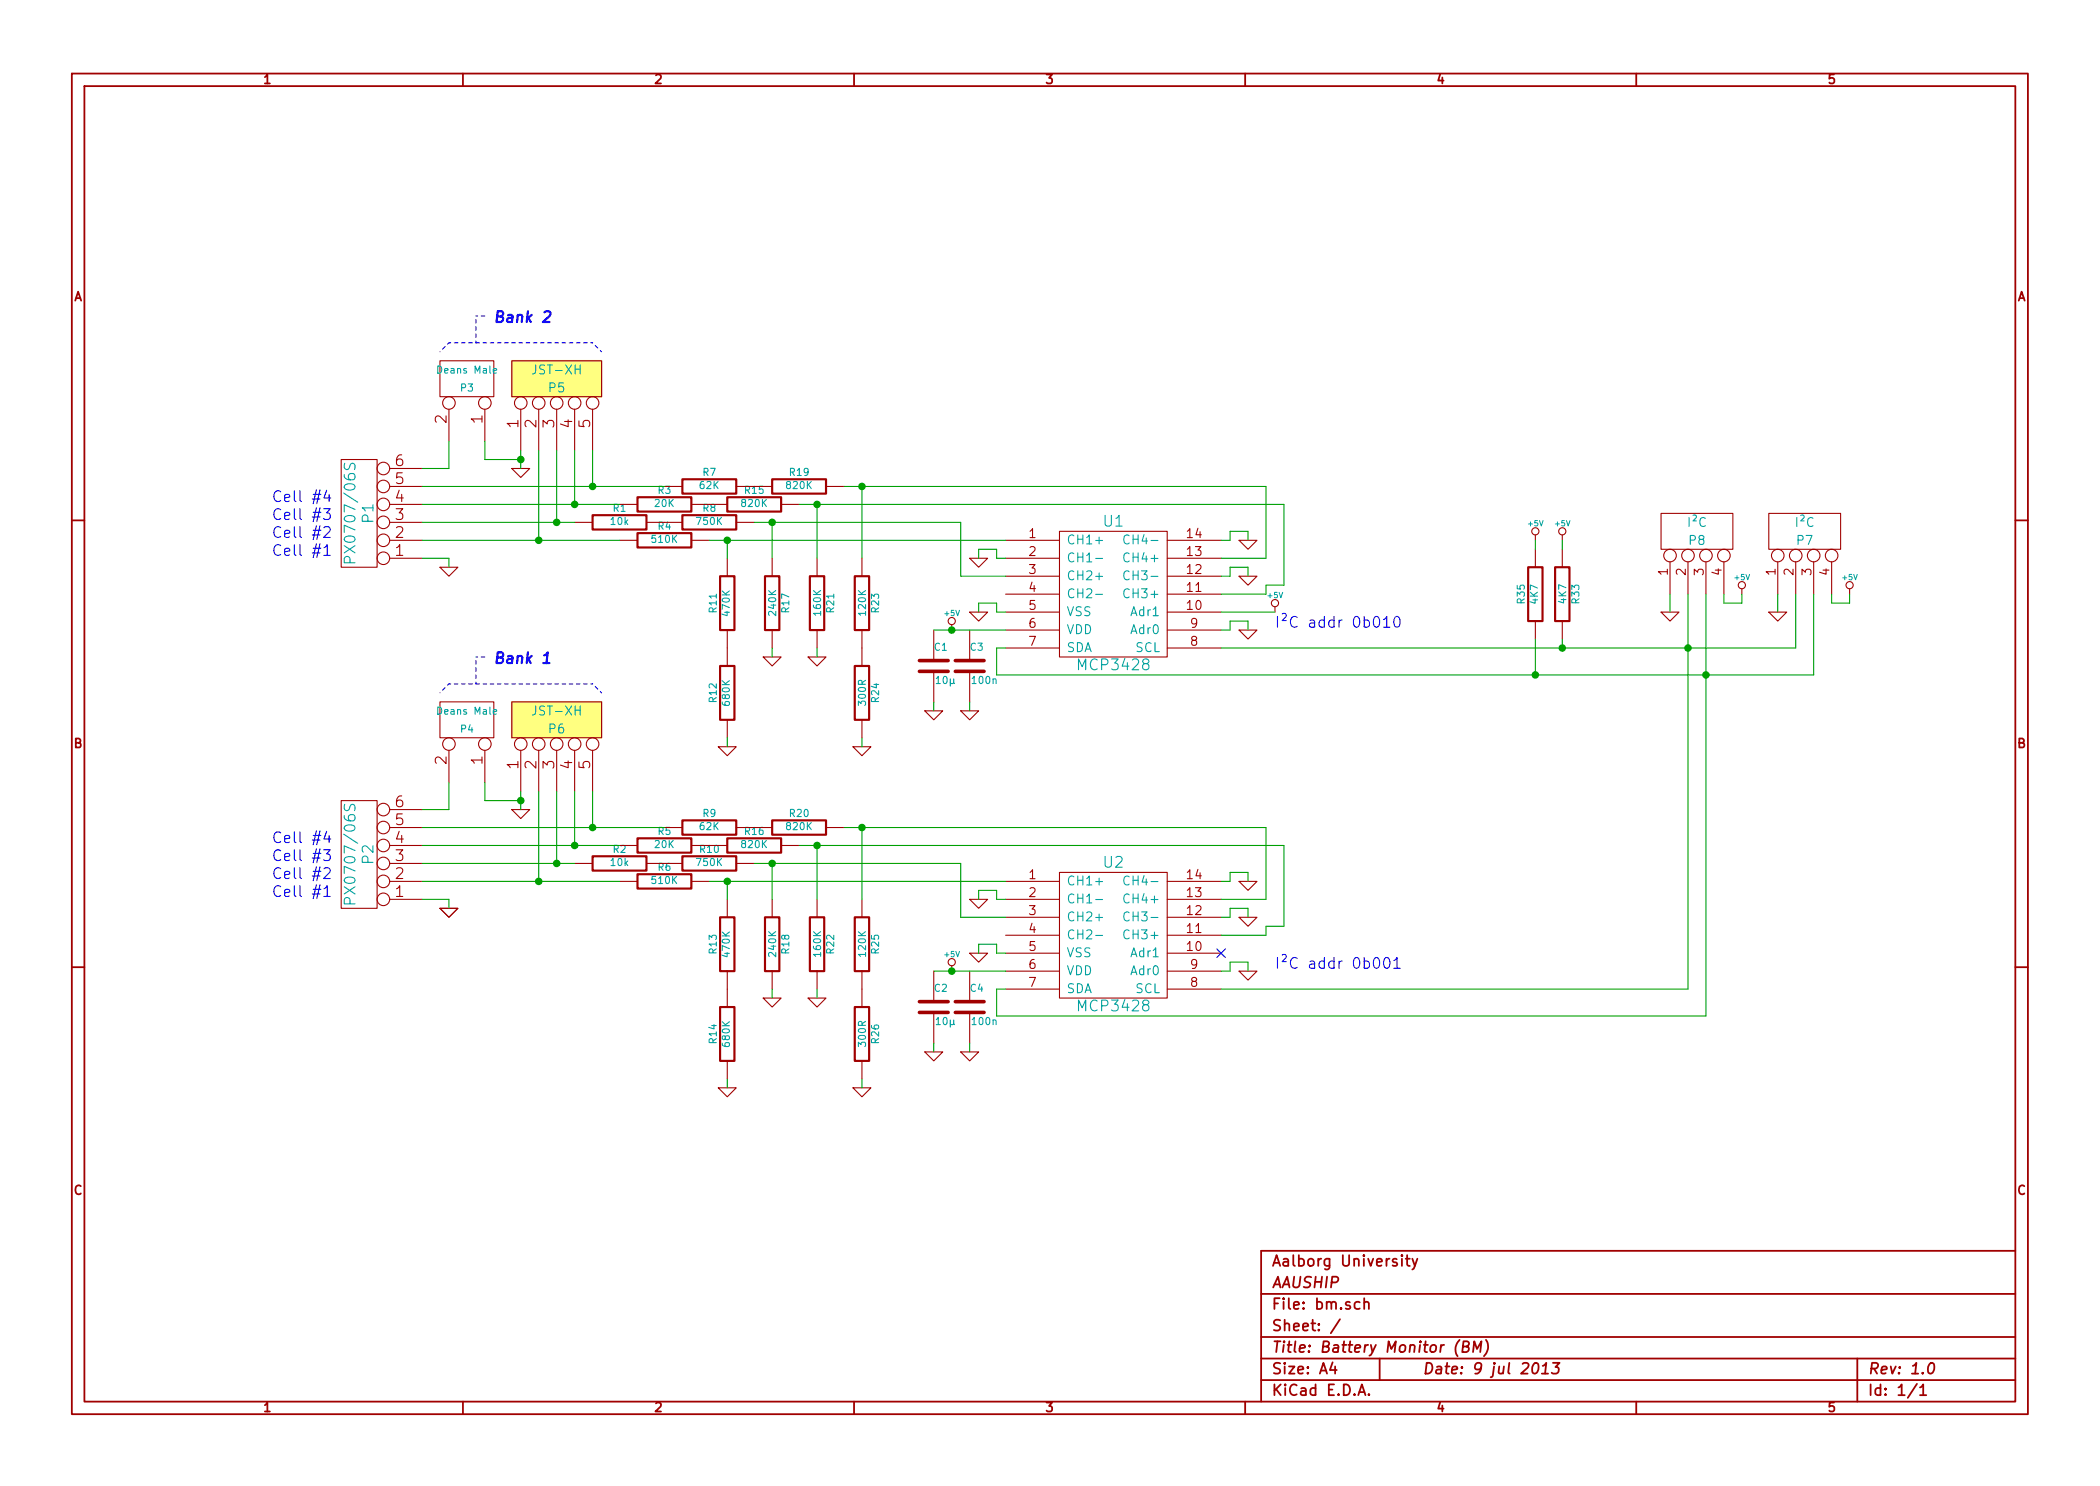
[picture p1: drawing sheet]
<svg xmlns="http://www.w3.org/2000/svg" width="297mm" height="210mm" viewBox="0 0 297 210" stroke-linecap="round" stroke-linejoin="round" font-family="sans-serif">
<g fill="none" stroke="#a00000" stroke-width=".25">
<path d="M10.2 10.4h276.6v189.7h-276.6zM11.9 12.2h273.2v186.1h-273.2zM65.5 10.4v1.8M120.8 10.4v1.8M176.1 10.4v1.8M231.4 10.4v1.8M10.2 73.6h1.7M285.1 73.6h1.7M10.2 136.8h1.7M285.1 136.8h1.7M198.3 177.6l-.1 .1h.1h.1l-.1-.1v.1M198.3 178.1v1"/>
<path d="M198.8 178.1h.6M199 177.6v1.3l.1 .1 .3 .1M199.8 178.1l.3 1M200.5 178.1l-.5 1.4-.2 .1M285.1 177h-106.7v21.3M65.5 198.3v1.8M120.8 198.3v1.8M176.1 198.3v1.8M178.4 183.1h106.7M178.4 189.2h106.7M178.4 195.3h106.7M178.4 192.2h106.7"/>
<path d="M188.5 192.8l-.4 1h1M188.8 193.3v1.1M189.5 186.7l-1.3 1.9M192.1 197.4l.5-1.5 .5 1.5M192.3 197h.7M192.3 184.3a.48 .48 0 0 0-.6 0l-.1 .6a.48 .48 0 0 0 .7 .2M193 184.3a.38 .38 0 0 1 .6 .1v.8M193 183.7v1.5M193.6 197.3h.1l-.1 .1-.1-.1h.1v.1M195.1 192.2v3.1M206.5 189.6a1.78 1.78 0 0 0-.3 2.3M206.9 190.5h.5l.3-.1a.33 .33 0 0 0 .1-.4 .33 .33 0 0 0-.3-.2h-.5l-.2 1.5h.6a.4 .4 0 0 0 .4-.4 .4 .4 0 0 0-.4-.4"/>
<path d="M208.4 191.3l.1-1.5 .4 1.1 .6-1.1-.1 1.5M210.2 189.6a1.78 1.78 0 0 1-.3 2.3M217 192.9a.34 .34 0 0 1 .6 .2 .87 .87 0 0 1-.6 1.3l-.1-.1a1.13 1.13 0 0 1 .1-1.4zM218.1 194.4h.9M218.2 193.3l.5-.5-.2 1.6M219.7 192.8h.9l-.6 .6a.38 .38 0 0 1 .5 .3l-.1 .4-.3 .3h-.4l-.2-.2M231.4 198.3v1.8M262.7 192.2v6.1M271.1 195.8l-1.3 2M271.6 196.3l.4-.4v1.5M271.6 197.4h.9M272.9 193a.35 .35 0 0 1 .4-.2 .35 .35 0 0 1 .3 .3 .87 .87 0 0 1-.6 1.3l-.2-.1a1.14 1.14 0 0 1 .1-1.3z"/>
</g>
<g fill="#ffff80" stroke="#ffff80" stroke-width=".25">
<path d="M72.4 99.3h12.7v5.1h-12.7z"/>
<path d="M72.4 51h12.7v5.1h-12.7z"/>
</g>
<g fill="none" stroke="#a00000" stroke-width=".15">
<path d="M62.2 51h7.6v5.1h-7.6zM63.5 57.9v4.6M68.6 57.9v4.6M72.4 51h12.7v5.1h-12.7zM73.7 57.9v5.8M76.2 57.9v5.8M78.7 57.9v5.8M81.3 57.9v5.8M83.8 57.9v5.8M48.3 65h5v15.3h-5zM55.1 79h4.6M55.1 76.4h4.6"/>
<path d="M55.1 73.9h4.6M55.1 71.4h4.6M55.1 68.8h4.6M55.1 66.3h4.6M72.4 66.3h2.5l-1.2 1.3zM81.3 73.9h2.5M87.6 76.4h2.6M87.6 71.4h2.6M91.4 73.9h5.1M94 68.8h2.5M97.8 76.4h2.5M97.8 71.4h5.1"/>
<path d="M102.9 79v2.5M104.1 73.9h2.6M104.1 68.8h5.1M109.2 79v2.5M110.5 71.4h2.5M115.6 79v2.5M116.8 68.8h2.6M121.9 79v2.5M137.2 79h2.5l-1.3 1.3zM142.2 79h7.7M142.2 76.4h7.7M149.9 75.2h15.2v17.8h-15.2z"/>
<path d="M165.1 79h7.6M165.1 76.4h7.6M175.3 76.4h2.5l-1.3 1.3zM217.2 75.7v.7M217.2 77.7v2.6M221 75.7v.7M221 77.7v2.6M234.9 72.6h10.2v5.1h-10.2zM236.2 79.5v4.6M238.8 79.5v4.6M241.3 79.5v4.6M243.8 79.5v4.6"/>
<path d="M250.2 72.6h10.1v5.1h-10.1zM251.5 79.5v4.6M254 79.5v4.6M256.5 79.5v4.6M259.1 79.5v4.6M62.2 99.3h7.6v5.1h-7.6zM62.2 80.3h2.6l-1.3 1.2zM72.4 99.3h12.7v5.1h-12.7zM102.9 89.1v5.1M107.9 93h2.6l-1.3 1.2zM109.2 89.1v2.6M114.3 93h2.5l-1.2 1.2z"/>
<path d="M115.6 89.1v2.6M121.9 89.1v5.1M132.1 89.1v4.4M132.1 95v4.3M134.6 88.4v.7M137.2 86.6h2.5l-1.3 1.3zM137.2 89.1v4.4M137.2 95v4.3M142.2 81.5h7.7M142.2 84.1h7.7M142.2 86.6h7.7M142.2 89.1h7.7"/>
<path d="M142.2 91.7h7.7M165.1 81.5h7.6M165.1 84.1h7.6M165.1 86.6h7.6M165.1 89.1h7.6M165.1 91.7h7.6M175.3 89.1h2.5l-1.3 1.3zM175.3 81.5h2.5l-1.3 1.3zM180.3 85.8v.8M217.2 87.9v2.5M221 87.9v2.5M234.9 86.6h2.6l-1.3 1.3z"/>
<path d="M246.4 83.3v.8M250.2 86.6h2.5l-1.2 1.3zM261.6 83.3v.8M48.3 113.3h5v15.2h-5zM55.1 119.6h4.6M55.1 117.1h4.6M55.1 114.5h4.6M63.5 106.2v4.5M68.6 106.2v4.5M72.4 114.5h2.5l-1.2 1.3zM73.7 106.2v5.8M76.2 106.2v5.8"/>
<path d="M78.7 106.2v5.8M81.3 106.2v5.8M83.8 106.2v5.8M87.6 119.6h2.6M94 117.1h2.5M97.8 119.6h5.1M101.6 105.7h2.5l-1.2 1.2zM102.9 101.8v2.6M104.1 117.1h5.1M110.5 119.6h2.5M116.8 117.1h2.6M120.6 105.7h2.6l-1.3 1.2z"/>
<path d="M121.9 101.8v2.6M130.8 100.6h2.5l-1.2 1.2zM135.9 100.6h2.5l-1.2 1.2zM55.1 127.2h4.6M55.1 124.7h4.6M55.1 122.2h4.6M62.2 128.5h2.6l-1.3 1.3zM81.3 122.2h2.5M87.6 124.7h2.6M91.4 122.2h5.1M97.8 124.7h2.5M102.9 127.2v2.6"/>
<path d="M102.9 137.4v5.1M104.1 122.2h2.6M109.2 127.2v2.6M109.2 137.4v2.5M115.6 127.2v2.6M115.6 137.4v2.5M121.9 127.2v2.6M121.9 137.4v5.1M132.1 137.4v4.3M134.6 136.6v.8M137.2 134.9h2.5l-1.3 1.2zM137.2 127.2h2.5l-1.3 1.3z"/>
<path d="M137.2 137.4v4.3M142.2 127.2h7.7M142.2 124.7h7.7M142.2 129.8h7.7M142.2 132.3h7.7M142.2 134.9h7.7M142.2 137.4h7.7M142.2 139.9h7.7M149.9 123.4h15.2v17.8h-15.2zM165.1 127.2h7.6M165.1 124.7h7.6M165.1 129.8h7.6"/>
<path d="M165.1 132.3h7.6M165.1 134.9h7.6M165.1 137.4h7.6M165.1 139.9h7.6M175.3 137.4h2.5l-1.3 1.3zM175.3 129.8h2.5l-1.3 1.3zM175.3 124.7h2.5l-1.3 1.3zM101.6 153.9h2.5l-1.2 1.3zM102.9 150.1v2.5M107.9 141.2h2.6l-1.3 1.3zM114.3 141.2h2.5l-1.2 1.3zM120.6 153.9h2.6l-1.3 1.3z"/>
<path d="M121.9 150.1v2.5M130.8 148.8h2.5l-1.2 1.3zM132.1 143.3v4.3M135.9 148.8h2.5l-1.2 1.3zM137.2 143.3v4.3"/>
<circle cx="63.5" cy="57" r=".89"/>
<circle cx="68.6" cy="57" r=".89"/>
<circle cx="73.7" cy="57" r=".89"/>
<circle cx="76.2" cy="57" r=".89"/>
<circle cx="78.7" cy="57" r=".89"/>
<circle cx="81.3" cy="57" r=".89"/>
<circle cx="83.8" cy="57" r=".89"/>
<circle cx="54.2" cy="68.8" r=".89"/>
<circle cx="54.2" cy="79" r=".89"/>
<circle cx="54.2" cy="71.4" r=".89"/>
<circle cx="54.2" cy="76.4" r=".89"/>
<circle cx="54.2" cy="73.9" r=".89"/>
<circle cx="54.2" cy="66.3" r=".89"/>
<circle cx="217.2" cy="75.2" r=".51"/>
<circle cx="221" cy="75.2" r=".51"/>
<circle cx="236.2" cy="78.6" r=".89"/>
<circle cx="238.8" cy="78.6" r=".89"/>
<circle cx="241.3" cy="78.6" r=".89"/>
<circle cx="243.8" cy="78.6" r=".89"/>
<circle cx="251.5" cy="78.6" r=".89"/>
<circle cx="254" cy="78.6" r=".89"/>
<circle cx="256.5" cy="78.6" r=".89"/>
<circle cx="259.1" cy="78.6" r=".89"/>
<circle cx="134.6" cy="87.9" r=".51"/>
<circle cx="180.3" cy="85.3" r=".51"/>
<circle cx="246.4" cy="82.8" r=".51"/>
<circle cx="261.6" cy="82.8" r=".51"/>
<circle cx="54.2" cy="117.1" r=".89"/>
<circle cx="54.2" cy="119.6" r=".89"/>
<circle cx="54.2" cy="114.5" r=".89"/>
<circle cx="63.5" cy="105.3" r=".89"/>
<circle cx="68.6" cy="105.3" r=".89"/>
<circle cx="73.7" cy="105.3" r=".89"/>
<circle cx="76.2" cy="105.3" r=".89"/>
<circle cx="78.7" cy="105.3" r=".89"/>
<circle cx="81.3" cy="105.3" r=".89"/>
<circle cx="83.8" cy="105.3" r=".89"/>
<circle cx="54.2" cy="127.2" r=".89"/>
<circle cx="54.2" cy="124.7" r=".89"/>
<circle cx="54.2" cy="122.2" r=".89"/>
<circle cx="134.6" cy="136.1" r=".51"/>
</g>
<g fill="none" stroke="#00a0a0" stroke-width=".15">
<path d="M69.8 52.5l.5-.1-.1-.2-.3-.1-.1 .2v.5h.4M48.8 65.6a.62 .62 0 0 0 0 .8 .36 .36 0 0 0 .6-.3l.1-.2a.36 .36 0 0 1 .4-.4 .36 .36 0 0 1 .3 .4l-.1 .5M49.5 79.6v-.6a.42 .42 0 0 0-.4-.3 .42 .42 0 0 0-.4 .3v.6h1.5M155 79h1M159.7 78.4a.5 .5 0 0 0-.6 0 .5 .5 0 0 0-.1 .6 .45 .45 0 0 0 .2 .4 .45 .45 0 0 0 .5 0M159.7 75.8a.5 .5 0 0 0-.6 0 .5 .5 0 0 0-.1 .6 .45 .45 0 0 0 .2 .5 .45 .45 0 0 0 .5-.1M155 84.1h1M159.7 83.4a.5 .5 0 0 0-.6 0 .5 .5 0 0 0-.1 .6 .45 .45 0 0 0 .2 .5 .45 .45 0 0 0 .5-.1M159.7 80.9a.5 .5 0 0 0-.6 0 .5 .5 0 0 0-.1 .6 .45 .45 0 0 0 .2 .5 .45 .45 0 0 0 .5-.1M48.8 113.8a.62 .62 0 0 0 0 .8 .36 .36 0 0 0 .6-.2l.1-.3a.36 .36 0 0 1 .4-.3 .36 .36 0 0 1 .3 .3l-.1 .6M69.8 100.7l.5-.1-.1-.2h-.3l-.1 .1v.5h.4M49.5 127.9v-.6a.42 .42 0 0 0-.4-.3 .42 .42 0 0 0-.4 .3v.6h1.5"/>
<path d="M155 127.3h1M155 132.4h1M159.7 131.7a.5 .5 0 0 0-.6 0 .5 .5 0 0 0-.1 .6 .45 .45 0 0 0 .2 .5 .45 .45 0 0 0 .5-.1M159.7 129.2a.5 .5 0 0 0-.6 0 .5 .5 0 0 0-.1 .6 .45 .45 0 0 0 .2 .4 .45 .45 0 0 0 .5 0M159.7 126.6a.5 .5 0 0 0-.6 0 .5 .5 0 0 0-.1 .6 .45 .45 0 0 0 .2 .5 .45 .45 0 0 0 .5-.1M159.7 124.1a.5 .5 0 0 0-.6 0 .5 .5 0 0 0-.1 .6 .45 .45 0 0 0 .2 .5 .45 .45 0 0 0 .5-.1"/>
</g>
<path d="M77 44.2l.2-.2h.4a.32 .32 0 0 1 .3 .5l-.2 .2-.9 .9h.9M76.8 93.8h.9" fill="none" stroke="#00f" stroke-width=".3"/>
<g fill="none" stroke="#00f" stroke-width=".15">
<path d="M39.7 77.2a.63 .63 0 0 0-.8 0 .63 .63 0 0 0-.2 .7 .6 .6 0 0 0 .4 .6 .6 .6 0 0 0 .6 0M39.7 74.7a.63 .63 0 0 0-.8 0 .63 .63 0 0 0-.2 .7 .6 .6 0 0 0 .4 .6 .6 .6 0 0 0 .6-.1M39.7 72.1a.63 .63 0 0 0-.8 0 .63 .63 0 0 0-.2 .8 .6 .6 0 0 0 .4 .5 .6 .6 0 0 0 .6 0M39.7 69.6a.63 .63 0 0 0-.8 0 .63 .63 0 0 0-.2 .7 .6 .6 0 0 0 .4 .6 .6 .6 0 0 0 .6-.1M195.7 87.6l.5-.4v1.5M195.7 88.7h.9M197.3 87.4a.36 .36 0 0 1 .4-.2 .36 .36 0 0 1 .3 .3 .77 .77 0 0 1-.5 1.2h-.1a1.13 1.13 0 0 1-.1-1.3zM39.7 117.9a.63 .63 0 0 0-.8-.1 .63 .63 0 0 0-.2 .8 .6 .6 0 0 0 .4 .6 .6 .6 0 0 0 .6-.1M39.7 125.5a.63 .63 0 0 0-.8 0 .63 .63 0 0 0-.2 .7 .6 .6 0 0 0 .4 .6 .6 .6 0 0 0 .6-.1M39.7 122.9a.63 .63 0 0 0-.8 0 .63 .63 0 0 0-.2 .8 .6 .6 0 0 0 .4 .5 .6 .6 0 0 0 .6 0M39.7 120.4a.63 .63 0 0 0-.8 0 .63 .63 0 0 0-.2 .7 .6 .6 0 0 0 .4 .6 .6 .6 0 0 0 .6-.1M194.5 135.6a.36 .36 0 0 1 .6 .2 .77 .77 0 0 1-.5 1.2 .98 .98 0 0 1-.1-1.4z"/>
<path d="M195.9 135.6a.36 .36 0 0 1 .3-.1 .36 .36 0 0 1 .3 .3 .77 .77 0 0 1-.4 1.2l-.2-.1a1.13 1.13 0 0 1 0-1.3zM197.2 135.9l.4-.4v1.5M197.2 137h.8"/>
</g>
<g fill="none" stroke="#a00000" stroke-width=".3">
<path d="M83.8 72.9h7.6v2h-7.6zM90.2 75.4h7.6v2.1h-7.6zM90.2 70.4h7.6v2h-7.6zM96.5 72.9h7.6v2h-7.6zM96.5 67.8h7.6v2h-7.6zM102.9 70.4h7.6v2h-7.6zM109.2 67.8h7.6v2h-7.6zM101.9 81.5h2v7.6h-2zM101.9 94.2h2v7.6h-2zM108.2 81.5h2v7.6h-2zM114.6 81.5h2v7.6h-2zM120.9 81.5h2v7.6h-2z"/>
<path d="M120.9 94.2h2v7.6h-2zM216.2 80.3h2v7.6h-2zM220 80.3h2v7.6h-2zM90.2 118.6h7.6v2h-7.6zM96.5 116.1h7.6v2h-7.6zM102.9 118.6h7.6v2h-7.6zM109.2 116.1h7.6v2h-7.6zM83.8 121.2h7.6v2h-7.6zM90.2 123.7h7.6v2h-7.6zM96.5 121.2h7.6v2h-7.6zM101.9 129.8h2v7.6h-2zM108.2 129.8h2v7.6h-2z"/>
<path d="M114.6 129.8h2v7.6h-2zM120.9 129.8h2v7.6h-2zM101.9 142.5h2v7.6h-2zM120.9 142.5h2v7.6h-2z"/>
</g>
<path d="M130 95h4.1M130 93.5h4.1M135.1 95h4.1M135.1 93.5h4.1M130 143.3h4.1M130 141.7h4.1M135.1 143.3h4.1M135.1 141.7h4.1" fill="none" stroke="#a00000" stroke-width=".51"/>
<path d="M63.5 48.5l-1.3 1.3M67.3 48.5v-3.8M67.3 44.7h1.3M83.8 48.5h-20.3M85.1 49.8l-1.3-1.3M63.5 96.8l-1.3 1.2M67.3 96.8v-3.8M67.3 93h1.3M83.8 96.8h-20.3M85.1 98l-1.3-1.2" fill="none" stroke="#00f" stroke-width=".15" stroke-dasharray=".5" stroke-dashoffset=".3"/>
<g fill="none" stroke="#00a000" stroke-width=".15">
<path d="M59.7 79h3.8v1.3M59.7 76.4h27.9M59.7 68.8h34.3M59.7 71.4h27.9M59.7 73.9h21.6M63.5 62.5v3.8h-3.8M68.6 62.5v2.5h5.1M73.7 63.7v2.6M76.2 63.7v12.7M78.7 63.7v10.2M81.3 63.7v7.7M83.8 63.7v5.1"/>
<path d="M100.3 76.4h41.9M102.9 76.4v2.6M106.7 73.9h29.2v7.6h6.3M109.2 73.9v5.1M113 71.4h68.6v11.4h-2.5v1.3h-6.4M115.6 71.4v7.6M119.4 68.8h59.7v10.2h-6.4M121.9 68.8v10.2M138.4 79v-1.3h2.6v1.3h1.2M172.7 76.4h1.3v-1.2h2.5v1.2M217.2 76.4v1.3M221 76.4v1.3"/>
<path d="M109.2 91.7v1.3M115.6 91.7v1.3M132.1 89.1h10.1M132.1 99.3v1.3M137.2 99.3v1.3M138.4 86.6v-1.3h2.6v1.3h1.2M172.7 86.6h7.6M172.7 81.5h1.3v-1.2h2.5v1.2M172.7 89.1h1.3v-1.2h2.5v1.2M217.2 90.4v5.1M221 90.4v1.3M236.2 84.1v2.5"/>
<path d="M238.8 84.1v55.8h-66.1M241.3 84.1v59.7h-100.3v-3.9h1.2M243.8 84.1v1.2h2.6v-1.2M251.5 84.1v2.5M254 84.1v7.6h-81.3M256.5 84.1v11.4h-115.5v-3.8h1.2M259.1 84.1v1.2h2.5v-1.2M59.7 117.1h34.3M59.7 119.6h27.9M63.5 110.7v3.8h-3.8M68.6 110.7v2.6h5.1M73.7 112v2.5"/>
<path d="M76.2 112v12.7M78.7 112v10.2M81.3 112v7.6M83.8 112v5.1M102.9 104.4v1.3M113 119.6h68.6v11.5h-2.5v1.2h-6.4M115.6 119.6v7.6M119.4 117.1h59.7v10.1h-6.4M121.9 104.4v1.3M121.9 117.1v10.1M59.7 127.2h3.8v1.3M59.7 124.7h27.9"/>
<path d="M59.7 122.2h21.6M100.3 124.7h41.9M102.9 124.7v2.5M106.7 122.2h29.2v7.6h6.3M109.2 122.2v5M109.2 139.9v1.3M115.6 139.9v1.3M132.1 137.4h10.1M138.4 127.2v-1.2h2.6v1.2h1.2M138.4 134.9v-1.3h2.6v1.3h1.2M172.7 124.7h1.3v-1.3h2.5v1.3M172.7 129.8h1.3v-1.3h2.5v1.3"/>
<path d="M172.7 137.4h1.3v-1.3h2.5v1.3M102.9 152.6v1.3M121.9 152.6v1.3M132.1 147.6v1.2M137.2 147.6v1.2"/>
</g>
<g fill="#00a000" stroke="#00a000" stroke-width=".25">
<circle cx="73.7" cy="113.3" r=".41"/>
<circle cx="73.7" cy="65" r=".41"/>
<circle cx="83.8" cy="68.8" r=".41"/>
<circle cx="81.3" cy="71.4" r=".41"/>
<circle cx="78.7" cy="73.9" r=".41"/>
<circle cx="76.2" cy="76.4" r=".41"/>
<circle cx="221" cy="91.7" r=".41"/>
<circle cx="217.2" cy="95.5" r=".41"/>
<circle cx="238.8" cy="91.7" r=".41"/>
<circle cx="241.3" cy="95.5" r=".41"/>
<circle cx="134.6" cy="89.1" r=".41"/>
<circle cx="121.9" cy="68.8" r=".41"/>
<circle cx="115.6" cy="71.4" r=".41"/>
<circle cx="109.2" cy="73.9" r=".41"/>
<circle cx="102.9" cy="76.4" r=".41"/>
<circle cx="83.8" cy="117.1" r=".41"/>
<circle cx="81.3" cy="119.6" r=".41"/>
<circle cx="78.7" cy="122.2" r=".41"/>
<circle cx="76.2" cy="124.7" r=".41"/>
<circle cx="134.6" cy="137.4" r=".41"/>
<circle cx="121.9" cy="117.1" r=".41"/>
<circle cx="115.6" cy="119.6" r=".41"/>
<circle cx="109.2" cy="122.2" r=".41"/>
<circle cx="102.9" cy="124.7" r=".41"/>
</g>
<path d="M172.1 134.3l1.2 1.2M173.3 134.3l-1.2 1.2" fill="none" stroke="#0000c0" stroke-width=".15"/>
<g font-size="2.1" fill="#00f">
<text x="69.8" y="45.7">Bank 2</text>
<text x="40.2" y="71.1">Cell #4</text>
<text x="40.2" y="76.2">Cell #2</text>
<text x="40.2" y="73.7">Cell #3</text>
<text x="40.2" y="78.7">Cell #1</text>
<text x="180.3" y="88.9">I²C addr 0b010</text>
<text x="69.8" y="94">Bank 1</text>
<text x="40.2" y="119.4">Cell #4</text>
<text x="40.2" y="124.5">Cell #2</text>
<text x="40.2" y="121.9">Cell #3</text>
<text x="40.2" y="127">Cell #1</text>
<text x="180.3" y="137.2">I²C addr 0b001</text>
</g>
<g font-size="2.1" fill="#a00000">
<text x="63.2" y="59.9" transform="rotate(-90 63.2 59.9)">2</text>
<text x="68.3" y="59.9" transform="rotate(-90 68.3 59.9)">1</text>
<text x="73.4" y="60.5" transform="rotate(-90 73.4 60.5)">1</text>
<text x="75.9" y="60.5" transform="rotate(-90 75.9 60.5)">2</text>
<text x="78.5" y="60.5" transform="rotate(-90 78.5 60.5)">3</text>
<text x="81" y="60.5" transform="rotate(-90 81 60.5)">4</text>
<text x="83.6" y="60.5" transform="rotate(-90 83.6 60.5)">5</text>
<text x="55.9" y="71.1">4</text>
<text x="55.9" y="68.6">5</text>
<text x="55.9" y="66">6</text>
<text x="55.9" y="76.2">2</text>
<text x="55.9" y="73.7">3</text>
<text x="55.9" y="78.7">1</text>
<text x="63.2" y="108.1" transform="rotate(-90 63.2 108.1)">2</text>
<text x="68.3" y="108.1" transform="rotate(-90 68.3 108.1)">1</text>
<text x="73.4" y="108.8" transform="rotate(-90 73.4 108.8)">1</text>
<text x="75.9" y="108.8" transform="rotate(-90 75.9 108.8)">2</text>
<text x="78.5" y="108.8" transform="rotate(-90 78.5 108.8)">3</text>
<text x="81" y="108.8" transform="rotate(-90 81 108.8)">4</text>
<text x="83.6" y="108.8" transform="rotate(-90 83.6 108.8)">5</text>
<text x="55.9" y="119.4">4</text>
<text x="55.9" y="116.8">5</text>
<text x="55.9" y="114.3">6</text>
<text x="55.9" y="124.5">2</text>
<text x="55.9" y="121.9">3</text>
<text x="55.9" y="127">1</text>
<text x="179.9" y="179.3">Aalborg University</text>
<text x="179.9" y="185.4">File: bm.sch</text>
<text x="179.9" y="182.3">AAUSHIP</text>
<text x="179.9" y="191.5">Title: Battery Monitor (BM)</text>
<text x="179.9" y="188.4">Sheet: /</text>
<text x="179.9" y="197.6">KiCad E.D.A.</text>
<text x="179.9" y="194.5">Size: A4</text>
<text x="201.2" y="194.5">Date: 9 jul 2013</text>
<text x="264.2" y="194.5">Rev: 1.0</text>
<text x="264.2" y="197.6">Id: 1/1</text>
</g>
<g font-size="2.1" fill="#00a0a0">
<text x="52.9" y="73.9" transform="rotate(-90 52.9 73.9)">P1</text>
<text x="156.1" y="74.6">U1</text>
<text x="50.4" y="78.6" transform="rotate(-90 50.4 78.6)">PX0707/06S</text>
<text x="152.8" y="94.9">MCP3428</text>
<text x="52.9" y="122.2" transform="rotate(-90 52.9 122.2)">P2</text>
<text x="156.1" y="122.9">U2</text>
<text x="50.4" y="126.8" transform="rotate(-90 50.4 126.8)">PX0707/06S</text>
<text x="152.8" y="143.2">MCP3428</text>
</g>
<g font-size="1.8" fill="#a00000">
<text x="37.3" y="11.9">1</text>
<text x="92.7" y="11.9">2</text>
<text x="148" y="11.9">3</text>
<text x="203.3" y="11.9">4</text>
<text x="258.6" y="11.9">5</text>
<text x="10.4" y="42.7">A</text>
<text x="285.3" y="42.7">A</text>
<text x="145.6" y="76.2">1</text>
<text x="167.9" y="76.2">14</text>
<text x="145.6" y="78.7">2</text>
<text x="145.6" y="81.3">3</text>
<text x="145.6" y="83.8">4</text>
<text x="167.9" y="83.8">11</text>
<text x="167.9" y="81.3">12</text>
<text x="167.9" y="78.7">13</text>
<text x="236" y="81.4" transform="rotate(-90 236 81.4)">1</text>
<text x="238.5" y="81.4" transform="rotate(-90 238.5 81.4)">2</text>
<text x="241" y="81.4" transform="rotate(-90 241 81.4)">3</text>
<text x="243.6" y="81.4" transform="rotate(-90 243.6 81.4)">4</text>
<text x="251.2" y="81.4" transform="rotate(-90 251.2 81.4)">1</text>
<text x="253.7" y="81.4" transform="rotate(-90 253.7 81.4)">2</text>
<text x="256.3" y="81.4" transform="rotate(-90 256.3 81.4)">3</text>
<text x="258.8" y="81.4" transform="rotate(-90 258.8 81.4)">4</text>
<text x="145.6" y="86.4">5</text>
<text x="145.6" y="88.9">6</text>
<text x="167.9" y="86.4">10</text>
<text x="168.4" y="88.9">9</text>
<text x="145.6" y="91.4">7</text>
<text x="168.4" y="91.4">8</text>
<text x="10.4" y="105.9">B</text>
<text x="285.3" y="105.9">B</text>
<text x="145.6" y="124.5">1</text>
<text x="167.9" y="124.5">14</text>
<text x="145.6" y="127">2</text>
<text x="145.6" y="129.5">3</text>
<text x="167.9" y="129.5">12</text>
<text x="167.9" y="127">13</text>
<text x="145.6" y="132.1">4</text>
<text x="145.6" y="134.6">5</text>
<text x="145.6" y="137.2">6</text>
<text x="167.9" y="134.6">10</text>
<text x="167.9" y="132.1">11</text>
<text x="168.4" y="137.2">9</text>
<text x="145.6" y="139.7">7</text>
<text x="168.4" y="139.7">8</text>
<text x="10.4" y="169.1">C</text>
<text x="285.3" y="169.1">C</text>
<text x="37.3" y="199.8">1</text>
<text x="92.7" y="199.8">2</text>
<text x="148" y="199.8">3</text>
<text x="203.3" y="199.8">4</text>
<text x="258.6" y="199.8">5</text>
</g>
<g font-size="1.8" fill="#00a0a0">
<text x="75.6" y="53">JST-XH</text>
<text x="77.7" y="55.6">P5</text>
<text x="150.9" y="77.1">CH1+</text>
<text x="160" y="77.1">CH4-</text>
<text x="238.9" y="74.6">I²C</text>
<text x="239" y="77.2">P8</text>
<text x="254.1" y="74.6">I²C</text>
<text x="254.2" y="77.2">P7</text>
<text x="150.9" y="79.6">CH1-</text>
<text x="150.9" y="82.2">CH2+</text>
<text x="159.5" y="79.6">CH4+</text>
<text x="160" y="82.2">CH3-</text>
<text x="150.9" y="84.7">CH2-</text>
<text x="150.9" y="87.2">VSS</text>
<text x="150.9" y="89.8">VDD</text>
<text x="159.5" y="84.7">CH3+</text>
<text x="160" y="89.8">Adr0</text>
<text x="160" y="87.2">Adr1</text>
<text x="150.9" y="92.3">SDA</text>
<text x="160.6" y="92.3">SCL</text>
<text x="75.6" y="101.3">JST-XH</text>
<text x="77.7" y="103.8">P6</text>
<text x="150.9" y="125.3">CH1+</text>
<text x="160" y="125.3">CH4-</text>
<text x="150.9" y="127.9">CH1-</text>
<text x="150.9" y="130.4">CH2+</text>
<text x="159.5" y="127.9">CH4+</text>
<text x="160" y="130.4">CH3-</text>
<text x="150.9" y="133">CH2-</text>
<text x="150.9" y="135.5">VSS</text>
<text x="159.5" y="133">CH3+</text>
<text x="160" y="135.5">Adr1</text>
<text x="150.9" y="138">VDD</text>
<text x="150.9" y="140.6">SDA</text>
<text x="160" y="138">Adr0</text>
<text x="160.6" y="140.6">SCL</text>
</g>
<g font-size="1.4" fill="#00a0a0">
<text x="62.2" y="52.9">Deans Male</text>
<text x="65.2" y="55.4">P3</text>
<text x="92.7" y="71.8">20K</text>
<text x="93.1" y="69.9">R3</text>
<text x="99" y="69.2">62K</text>
<text x="99.4" y="67.4">R7</text>
<text x="105" y="71.8">820K</text>
<text x="105.4" y="69.9">R15</text>
<text x="111.3" y="69.2">820K</text>
<text x="111.7" y="67.4">R19</text>
<text x="86.4" y="74.3">10k</text>
<text x="86.7" y="72.5">R1</text>
<text x="92.3" y="76.9">510K</text>
<text x="93.1" y="75">R4</text>
<text x="98.6" y="74.3">750K</text>
<text x="99.4" y="72.5">R8</text>
<text x="101.4" y="86.6" transform="rotate(-90 101.4 86.6)">R11</text>
<text x="103.3" y="87" transform="rotate(-90 103.3 87)">470K</text>
<text x="109.8" y="87" transform="rotate(-90 109.8 87)">240K</text>
<text x="111.7" y="86.6" transform="rotate(-90 111.7 86.6)">R17</text>
<text x="116.2" y="87" transform="rotate(-90 116.2 87)">160K</text>
<text x="118" y="86.6" transform="rotate(-90 118 86.6)">R21</text>
<text x="122.5" y="87" transform="rotate(-90 122.5 87)">120K</text>
<text x="124.4" y="86.6" transform="rotate(-90 124.4 86.6)">R23</text>
<text x="215.7" y="85.4" transform="rotate(-90 215.7 85.4)">R35</text>
<text x="217.6" y="85.4" transform="rotate(-90 217.6 85.4)">4K7</text>
<text x="221.6" y="85.3" transform="rotate(-90 221.6 85.3)">4K7</text>
<text x="223.4" y="85.4" transform="rotate(-90 223.4 85.4)">R33</text>
<text x="132.2" y="92.1">C1</text>
<text x="137.3" y="92.1">C3</text>
<text x="62.2" y="101.2">Deans Male</text>
<text x="101.4" y="99.3" transform="rotate(-90 101.4 99.3)">R12</text>
<text x="103.3" y="99.7" transform="rotate(-90 103.3 99.7)">680K</text>
<text x="122.5" y="99.7" transform="rotate(-90 122.5 99.7)">300R</text>
<text x="124.4" y="99.3" transform="rotate(-90 124.4 99.3)">R24</text>
<text x="132.5" y="96.8">10µ</text>
<text x="137.6" y="96.8">100n</text>
<text x="65.2" y="103.7">P4</text>
<text x="93.1" y="118.2">R5</text>
<text x="99" y="117.5">62K</text>
<text x="99.4" y="115.6">R9</text>
<text x="105.4" y="118.2">R16</text>
<text x="111.3" y="117.5">820K</text>
<text x="111.7" y="115.6">R20</text>
<text x="86.4" y="122.6">10k</text>
<text x="86.7" y="120.7">R2</text>
<text x="92.3" y="125.1">510K</text>
<text x="92.7" y="120">20K</text>
<text x="93.1" y="123.3">R6</text>
<text x="98.6" y="122.6">750K</text>
<text x="99" y="120.7">R10</text>
<text x="105" y="120">820K</text>
<text x="101.4" y="134.9" transform="rotate(-90 101.4 134.9)">R13</text>
<text x="103.3" y="135.3" transform="rotate(-90 103.3 135.3)">470K</text>
<text x="109.8" y="135.2" transform="rotate(-90 109.8 135.2)">240K</text>
<text x="111.7" y="134.9" transform="rotate(-90 111.7 134.9)">R18</text>
<text x="116.2" y="135.2" transform="rotate(-90 116.2 135.2)">160K</text>
<text x="118" y="134.9" transform="rotate(-90 118 134.9)">R22</text>
<text x="122.5" y="135.2" transform="rotate(-90 122.5 135.2)">120K</text>
<text x="124.4" y="134.9" transform="rotate(-90 124.4 134.9)">R25</text>
<text x="132.2" y="140.4">C2</text>
<text x="137.3" y="140.4">C4</text>
<text x="101.4" y="147.6" transform="rotate(-90 101.4 147.6)">R14</text>
<text x="103.3" y="148" transform="rotate(-90 103.3 148)">680K</text>
<text x="122.5" y="147.9" transform="rotate(-90 122.5 147.9)">300R</text>
<text x="124.4" y="147.6" transform="rotate(-90 124.4 147.6)">R26</text>
<text x="132.5" y="145.1">10µ</text>
<text x="137.6" y="145.1">100n</text>
</g>
<g font-size="1.1" fill="#00a0a0">
<text x="216.2" y="74.5">+5V</text>
<text x="220" y="74.5">+5V</text>
<text x="245.4" y="82.1">+5V</text>
<text x="260.7" y="82.1">+5V</text>
<text x="133.7" y="87.2">+5V</text>
<text x="179.4" y="84.7">+5V</text>
<text x="133.7" y="135.5">+5V</text>
</g>
</svg>
